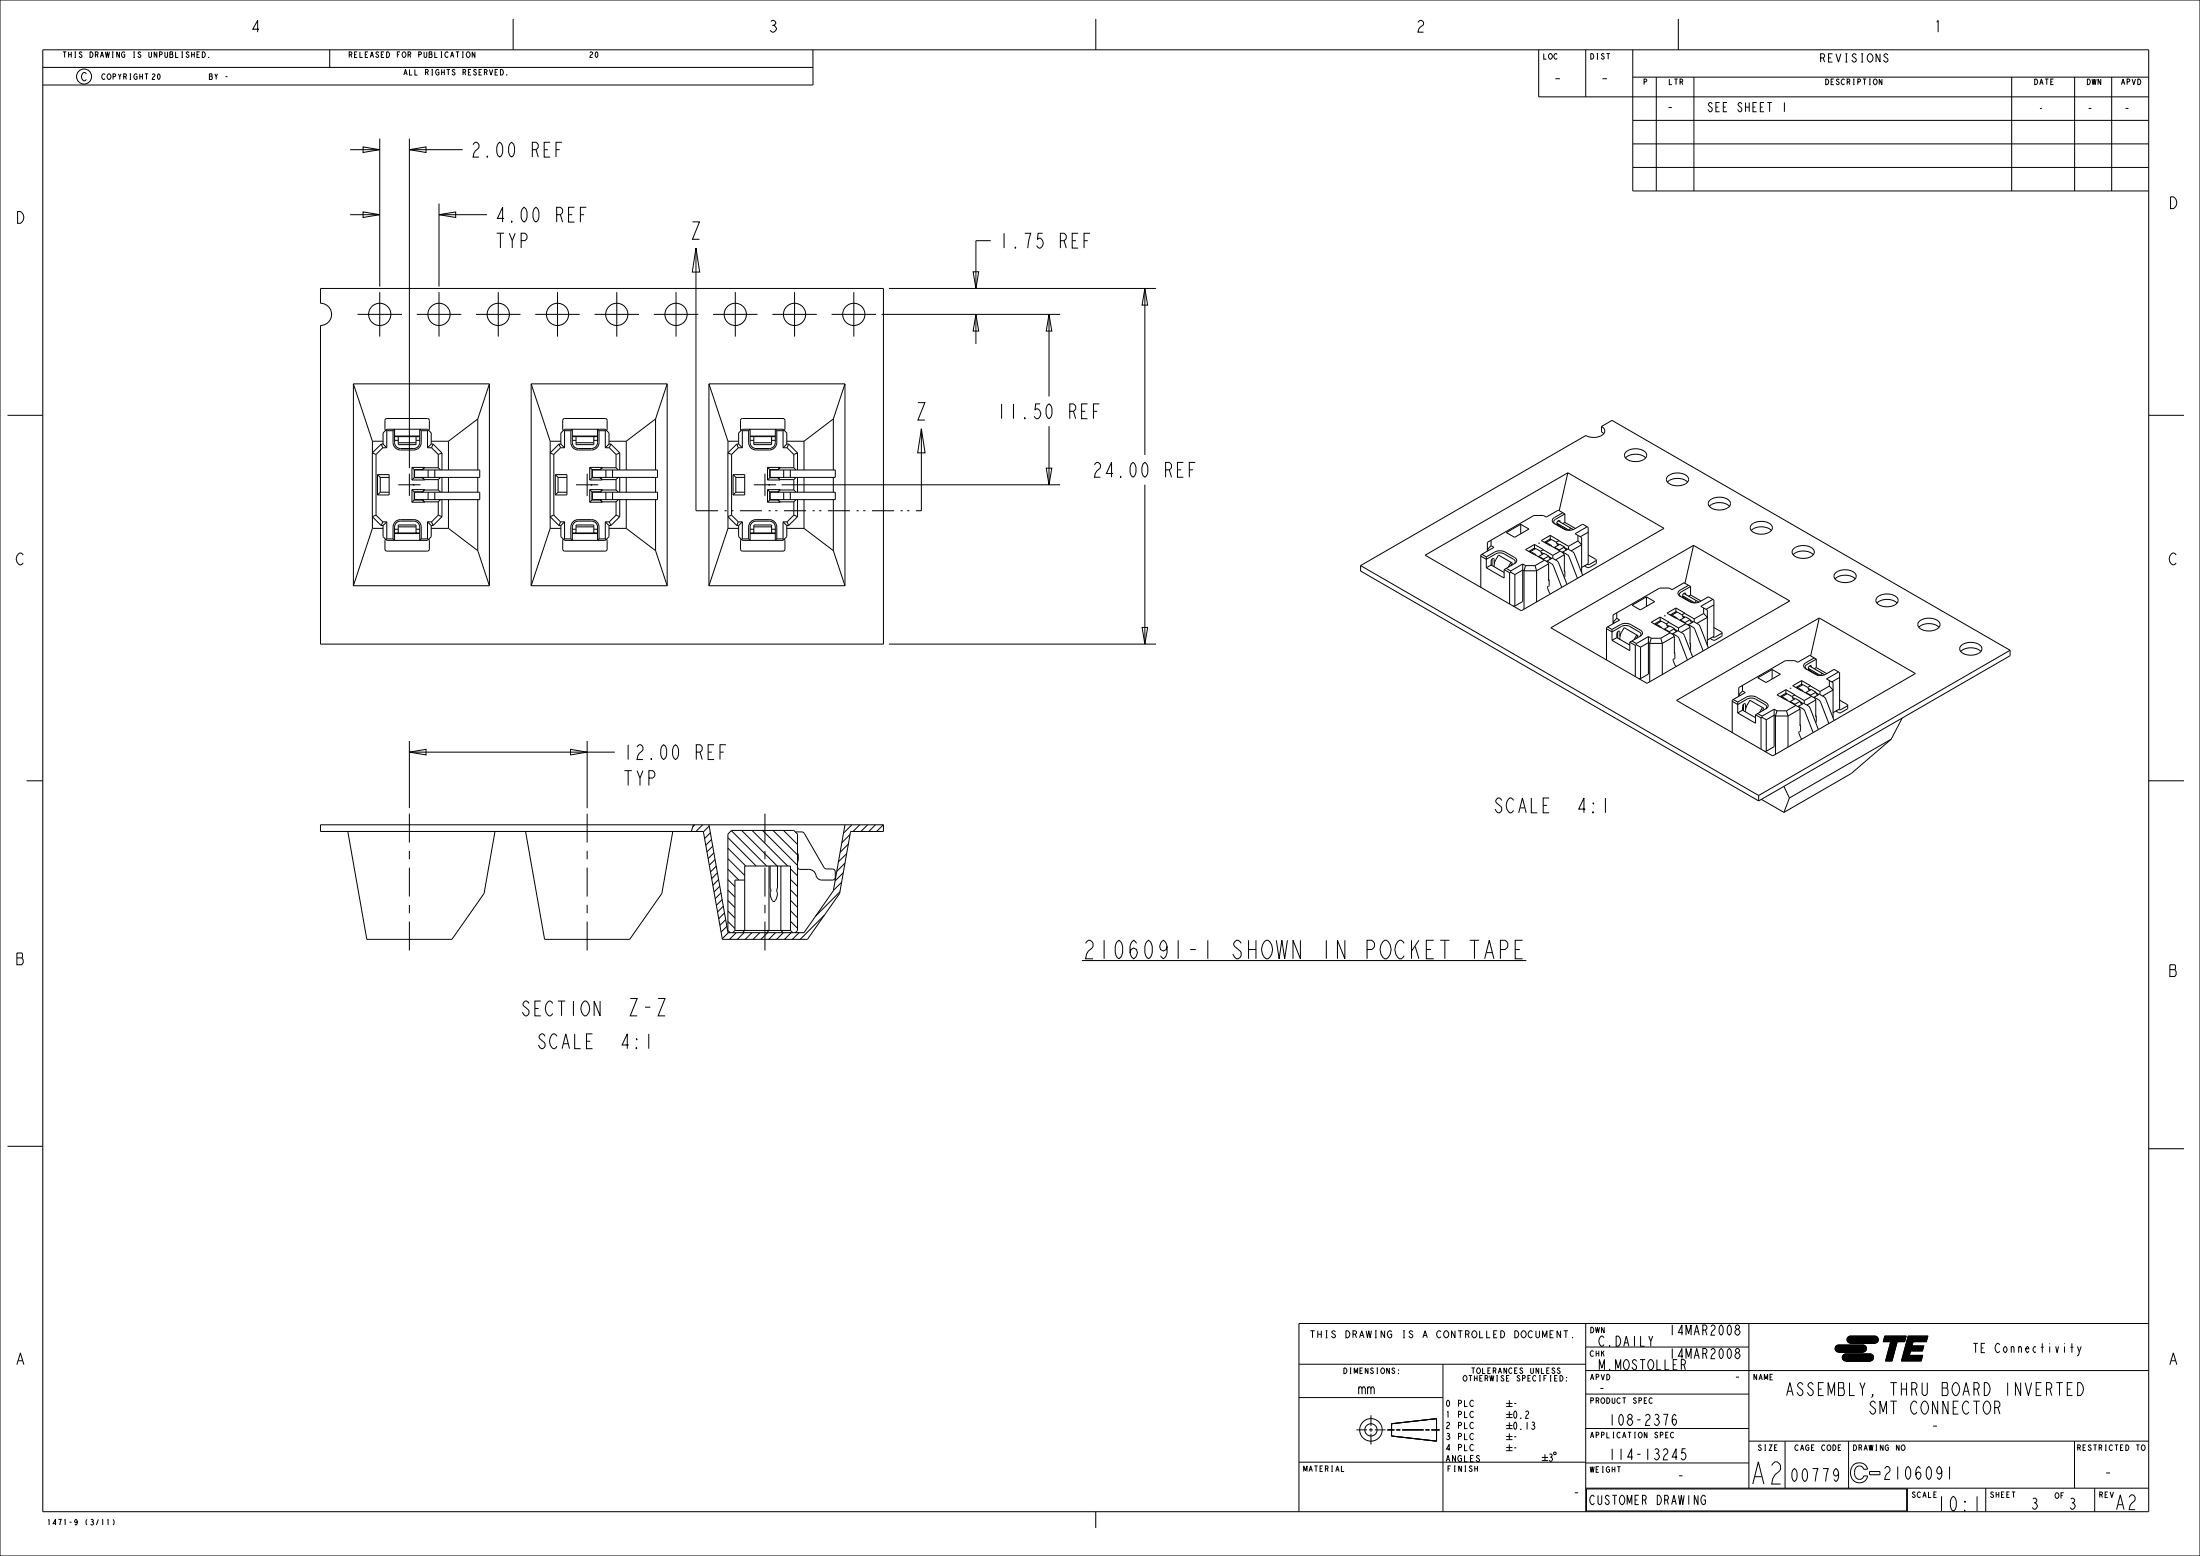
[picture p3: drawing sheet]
<svg xmlns="http://www.w3.org/2000/svg" width="594mm" height="420mm" viewBox="0 0 594 420" stroke-linecap="round" stroke-linejoin="round" font-family="sans-serif">
<g fill="none" stroke="#000" stroke-width=".27">
<path d="M0 0h594v420h-594zM11.6 18.2h207.9M11.6 13.4h568.6v394.6h-568.6zM56.3 15.4l.1 .1zM89 13.4v4.8M138.6 5.1v8.3M219.5 13.4v9.5h-207.9M295.9 5.1v8.3M415.4 13.4v12.7h164.8M428.1 13.4v12.7M440.8 13.4v38.1h139.4M453.2 5.1v8.3"/>
<path d="M440.8 32.5h139.4M440.8 20.8h139.4M440.8 38.8h139.4M447.2 20.8v30.7M457.4 20.8v30.7M543.1 20.8l.1 30.7M560.1 20.8l.1 30.7M570.1 20.8l.1 30.7M187 59.9h1.9l-1.9 4.7h1.9M440.8 45.2h139.4M86.5 77.9h152v96h-152M187.9 66.9l1 6.5h-2z"/>
<path d="M187.9 66.9v71M2 112.1h9.6M95.4 103.6v54.5M95.4 103.6l5.2 15.5M95.4 103.6h36.7M100.6 119.1v3.2M100.6 119.1h2.8M102.9 119.9l.4 1M102.9 119.9l-2.4 2.4M102.9 119.9h.5M103.4 119.9v-3l1-1h11l1 1v3M103.4 119.9l1 1"/>
<path d="M104.1 116.2l-.2-.4v-2.3l.3-.5h.3h11.2l.2 .5v2.3l-.2 .4M104.2 116.1l.2 .2M104.4 116.3v4.6M104.4 116.3h1.7M106.1 116.3v3.2a2 2 0 0 0 2 2h3.6a2 2 0 0 0 2-2v-3.2M106.1 116.3l.4-.4v3.6a1.6 1.6 0 0 0 1.6 1.6h3.6a1.6 1.6 0 0 0 1.6-1.6v-3.6l.4 .4M106.5 118.9h1M106.5 117.9h6.8M106.5 117.7h6.8M107.4 117.7l-.1 .2M107.5 117.9v2.1h4.8v-2.1M107.5 119.5h4.8"/>
<path d="M112.3 118.9h1M112.4 117.7l.2 .2M113.7 116.3h1.7M115.4 116.3v4.6M115.6 116.1l-.2 .2M116.4 119.9l-1 1M116.4 119.9h.5M116.4 119.1h4.7M116.9 119.9l-.4 1M116.9 119.9l2.4 2.4M121.1 119.1v7.8M129 113.1v13.8"/>
<path d="M129 113.1l-7.9 6M132.1 103.6l-3.1 9.5M132.1 103.6v54.5M143.4 103.6v54.5M143.4 103.6l5.2 15.5M143.4 103.6h36.7M148.6 119.1v3.2M148.6 119.1h2.8M150.9 119.9l-2.4 2.4M150.9 119.9l.4 1M150.9 119.9h.5M151.4 119.9v-3l1-1h11l1 1v3"/>
<path d="M151.4 119.9l1 1M152.1 116.2l-.2-.4v-2.3l.3-.5h.3h11.2l.2 .5v2.3l-.2 .4M152.2 116.1l.2 .2M152.4 116.3v4.6M152.4 116.3h1.7M154.1 116.3v3.2a2 2 0 0 0 2 2h3.6a2 2 0 0 0 2-2v-3.2M154.1 116.3l.4-.4v3.6a1.6 1.6 0 0 0 1.6 1.6h3.6a1.6 1.6 0 0 0 1.6-1.6v-3.6l.4 .4M154.5 118.9h1M154.5 117.9h6.8M154.5 117.7h6.8M155.4 117.7l-.1 .2M155.5 117.9v2.1h4.8v-2.1"/>
<path d="M155.5 119.5h4.8M160.3 118.9h1M160.4 117.7l.2 .2M161.7 116.3h1.7M163.4 116.3v4.6M163.6 116.1l-.2 .2M164.4 119.9l-1 1M164.4 119.9h.5M164.4 119.1h4.7M164.9 119.9l-.4 1M164.9 119.9l2.4 2.4M169.1 119.1v7.8"/>
<path d="M177 113.1l-7.9 6M177 113.1v13.8M180.1 103.6l-3.1 9.5M180.1 103.6v54.5M191.4 103.6h36.7M191.4 103.6v54.5M191.4 103.6l5.2 15.5M196.6 119.1h2.8M196.6 119.1v23.5M198.9 119.9h.5M198.9 119.9l-2.4 2.4 1 .4M198.9 119.9l.4 1"/>
<path d="M199.4 119.9v-3l1-1h11l1 1v3M199.4 119.9l1 1M200.1 116.2l-.2-.4v-2.3l.3-.5h.3h11.2l.2 .5v2.3l-.2 .4M200.2 116.1l.2 .2M200.4 116.3h1.7M200.4 116.3v4.6M202.1 116.3v3.2a2 2 0 0 0 2 2h3.6a2 2 0 0 0 2-2v-3.2M202.1 116.3l.4-.4v3.6a1.6 1.6 0 0 0 1.6 1.6h3.6a1.6 1.6 0 0 0 1.6-1.6v-3.6l.4 .4M202.5 118.9h1M202.5 117.9h6.8M202.5 117.7h6.8M203.4 117.7l-.1 .2"/>
<path d="M203.5 117.9v2.1h4.8v-2.1M203.5 119.5h4.8M208.3 118.9h1M208.4 117.7l.2 .2M209.7 116.3h1.7M211.4 116.3v4.6M211.6 116.1l-.2 .2M212.4 119.9h.5M212.4 119.1h4.7M212.4 119.9l-1 1M212.9 119.9l2.4 2.4M212.9 119.9l-.4 1"/>
<path d="M217.1 119.1v7.8M225 113.1l-7.9 6M225 113.1v13.8M228.1 103.6l-3.1 9.5M228.1 103.6v54.5M247.8 108.7h1.9l-1.9 4.7h1.9M248.8 115.7l1 6.5h-2zM248.8 115.7v22.2M435.2 113.5l107.5 62M580.2 112.1h9.5M100.5 122.3v17.2M100.5 139.5l2.4 2.4"/>
<path d="M100.5 122.3l1 .4M100.6 139.5v3.1M101.5 122.7v16.3M101.5 139l1.8 1.9M101.5 139l-1 .5M101.9 128.1v5.5M101.9 128.1h3.2v5.5h-3.2M101.9 128.1l.8 .8M102.7 128.9v4M102.7 132.9l-.8 .7M102.7 132.9h2.4M102.7 128.9h2.4"/>
<path d="M103.3 120.9l-1.8 1.8M103.3 120.9h1.1M111.2 126.2v3.4M111.2 132.2v3.4M111.2 132.2l.6 .6M111.2 126.2l.6 .6M111.2 135.6h3.4M111.2 132.2h3.4M111.2 129.6h3.4M111.2 126.2h3.4M111.8 126.8v2.2M111.8 132.8v2.2"/>
<path d="M111.8 129l-.6 .6M111.8 135l-.6 .6M111.8 135h2.2M111.8 132.8h2.2M111.8 129h2.2M111.8 126.8h2.2M111.9 126.9h17.6v2h-17.6zM111.9 132.9h17.6v2h-17.6zM114 129l.6 .5M114 135l.6 .5M114 135l.6 .6M114 129l.6 .6"/>
<path d="M114.6 126.3l-.6 .5M114.6 132.3l-.6 .5M114.6 126.2v.1M114.6 129.5v.1M114.6 132.2v.1M114.6 135.5v.1M114.6 126.2l-.6 .6M114.6 132.2l-.6 .6M114.6 135.5h3.7M114.6 132.3h3.7M114.6 129.5h3.7M114.6 126.3h3.7"/>
<path d="M115.4 120.9h1.1M115.6 126.9v2M115.6 132.9v2M116.5 120.9l1.8 1.8M117.4 126.9v2M117.4 132.9v2M118.3 122.7v3.6M118.3 129.5v2.8M118.3 135.5v3.5M118.3 132.3l.6 .6M118.3 126.3l.6 .6M118.3 139l1 .5"/>
<path d="M118.3 139l-1.8 1.9M118.9 128.9l-.6 .6M118.9 134.9l-.6 .6M119.3 122.3v4.6M119.3 128.9v4M119.3 134.9v4.6M119.3 139.5l-2.4 2.4M119.3 122.3l-1 .4M121.1 128.9v4M121.1 134.9v7.7M129 128.9v4M129 134.9v13.7"/>
<path d="M148.5 139.5l2.4 2.4M148.5 122.3v17.2M148.5 122.3l1 .4M148.6 139.5v3.1M149.5 139l1.8 1.9M149.5 122.7v16.3M149.5 139l-1 .5M149.9 128.1v5.5M149.9 128.1h3.2v5.5h-3.2M149.9 128.1l.8 .8M150.7 128.9v4M150.7 132.9h2.4"/>
<path d="M150.7 132.9l-.8 .7M150.7 128.9h2.4M151.3 120.9l-1.8 1.8M151.3 120.9h1.1M159.2 135.6h3.4M159.2 132.2h3.4M159.2 132.2l.6 .6M159.2 126.2v3.4M159.2 132.2v3.4M159.2 129.6h3.4M159.2 126.2h3.4M159.2 126.2l.6 .6"/>
<path d="M159.8 135h2.2M159.8 132.8h2.2M159.8 126.8v2.2M159.8 132.8v2.2M159.8 129l-.6 .6M159.8 129h2.2M159.8 126.8h2.2M159.8 135l-.6 .6M159.9 132.9h17.6v2h-17.6zM159.9 126.9h17.6v2h-17.6zM162 135l.6 .6M162 135l.6 .5"/>
<path d="M162 129l.6 .5M162 129l.6 .6M162.6 135.5h3.7M162.6 132.3h3.7M162.6 126.3l-.6 .5M162.6 132.3l-.6 .5M162.6 126.2v.1M162.6 129.5v.1M162.6 132.2v.1M162.6 135.5v.1M162.6 126.2l-.6 .6M162.6 129.5h3.7"/>
<path d="M162.6 126.3h3.7M162.6 132.2l-.6 .6M163.4 120.9h1.1M163.6 126.9v2M163.6 132.9v2M164.5 120.9l1.8 1.8M165.4 126.9v2M165.4 132.9v2M166.3 139l1 .5M166.3 132.3l.6 .6M166.3 122.7v3.6M166.3 129.5v2.8"/>
<path d="M166.3 135.5v3.5M166.3 126.3l.6 .6M166.3 139l-1.8 1.9M166.9 128.9l-.6 .6M166.9 134.9l-.6 .6M167.3 122.3l-1 .4M167.3 122.3v4.6M167.3 128.9v4M167.3 134.9v4.6M167.3 139.5l-2.4 2.4M169.1 128.9v4M169.1 134.9v7.7"/>
<path d="M177 128.9v4M177 134.9v13.7M197.5 139l-1 .5 2.4 2.4M197.5 139l1.8 1.9M197.5 122.7v16.3M197.9 128.1h3.2v5.5h-3.2M197.9 128.1l.8 .8M197.9 128.1v5.5M198.7 132.9h2.4M198.7 128.9h2.4M198.7 132.9l-.8 .7M198.7 128.9v4"/>
<path d="M199.3 120.9h1.1M199.3 120.9l-1.8 1.8M207.2 135.6h3.4M207.2 132.2h3.4M207.2 129.6h3.4M207.2 126.2h3.4M207.2 132.2l.6 .6M207.2 126.2l.6 .6M207.2 126.2v3.4M207.2 132.2v3.4M207.8 135h2.2M207.8 132.8h2.2"/>
<path d="M207.8 129h2.2M207.8 126.8h2.2M207.8 129l-.6 .6M207.8 135l-.6 .6M207.8 126.8v2.2M207.8 132.8v2.2M207.9 132.9h17.6v2h-17.6zM207.9 126.9h17.6v2h-17.6zM210 135l.6 .6M210 135l.6 .5M210 129l.6 .6M210 129l.6 .5"/>
<path d="M210.6 135.5h3.7M210.6 132.3h3.7M210.6 129.5h3.7M210.6 126.3h3.7M210.6 126.2l-.6 .6M210.6 126.3l-.6 .5M210.6 132.2l-.6 .6M210.6 132.3l-.6 .5M210.6 126.2v.1M210.6 129.5v.1M210.6 132.2v.1M210.6 135.5v.1"/>
<path d="M211.4 120.9h1.1M211.6 126.9v2M211.6 132.9v2M212.5 120.9l1.8 1.8M213.4 126.9v2M213.4 132.9v2M214.3 139l1 .5M214.3 132.3l.6 .6M214.3 126.3l.6 .6M214.3 139l-1.8 1.9M214.3 122.7v3.6M214.3 129.5v2.8"/>
<path d="M214.3 135.5v3.5M214.9 128.9l-.6 .6M214.9 134.9l-.6 .6M215.3 122.3l-1 .4M215.3 139.5l-2.4 2.4M215.3 122.3v4.6M215.3 128.9v4M215.3 134.9v4.6M217.1 128.9v4M217.1 134.9v7.7M225 128.9v4M225 134.9v13.7"/>
<path d="M422 138.4l-2.7 1.6-.2 .6 .3 .6 2.9 1.7 .9 .2 1.6-.2 2.5-1.4 1.5 .9v9.8l-1.8 1M422.5 138.7l-2.8 1.7-.2 .6 .5 .5M422.5 138.7l-1.8-1-3.2 1.9-.8-.5h-2.5l-12.6 7.3v2.4M422.5 138.7v2.3M423.3 127.6l-2.3 10.2M95.4 158.1h36.7M100.6 142.6l-5.2 15.5M100.6 142.6h2.8M102.9 141.9h.5M103.3 140.9l-.4 1M103.3 140.9h1.1M103.4 141.9v3l1 1h11l1-1v-3"/>
<path d="M104.1 145.6l-.2 .4v2.2l.1 .3 .5 .3 11.2-.1 .2-.5v-2.2l-.2-.4M104.4 140.9v4.6M104.4 140.9l-1 1M104.4 145.5l-.2 .2M104.4 145.5h1.7M106.1 145.5v-3.2a2 2 0 0 1 2-2h3.6a2 2 0 0 1 2 2v3.2M106.1 145.5l.4 .4v-3.6a1.6 1.6 0 0 1 1.6-1.6h3.6a1.6 1.6 0 0 1 1.6 1.6v3.6l.4-.4M106.5 144h6.8M106.5 143.9h6.8M106.5 142.9h1M107.3 143.9l.1 .1M107.5 143.9v-2.2h4.8v2.2"/>
<path d="M107.5 142.2h4.8M112.3 142.9h1M112.6 143.9l-.2 .1M113.7 145.5h1.7M115.4 145.5l.2 .2M115.4 140.9v4.6M115.4 140.9l1 1M115.4 140.9h1.1M116.4 142.6h4.7M116.4 141.9h.5M116.5 140.9l.4 1M121.1 142.6l7.9 6"/>
<path d="M129 148.6l3.1 9.5M143.4 158.1h36.7M148.6 142.6h2.8M148.6 142.6l-5.2 15.5M150.9 141.9h.5M151.3 140.9h1.1M151.3 140.9l-.4 1M151.4 141.9v3l1 1h11l1-1v-3M152.1 145.6l-.2 .4v2.2l.3 .5 .3 .1 11.2-.1 .2-.5v-2.2l-.2-.4M152.4 145.5h1.7M152.4 140.9v4.6M152.4 140.9l-1 1"/>
<path d="M152.4 145.5l-.2 .2M154.1 145.5v-3.2a2 2 0 0 1 2-2h3.6a2 2 0 0 1 2 2v3.2M154.1 145.5l.4 .4v-3.6a1.6 1.6 0 0 1 1.6-1.6h3.6a1.6 1.6 0 0 1 1.6 1.6v3.6l.4-.4M154.5 144h6.8M154.5 143.9h6.8M154.5 142.9h1M155.3 143.9l.1 .1M155.5 142.2h4.8M155.5 143.9v-2.2h4.8v2.2M160.3 142.9h1M160.6 143.9l-.2 .1M161.7 145.5h1.7"/>
<path d="M163.4 140.9h1.1M163.4 145.5l.2 .2M163.4 140.9l1 1M163.4 140.9v4.6M164.4 142.6h4.7M164.4 141.9h.5M164.5 140.9l.4 1M169.1 142.6l7.9 6M177 148.6l3.1 9.5M191.4 158.1h36.7M196.6 142.6h2.8M196.6 142.6l-5.2 15.5"/>
<path d="M198.9 141.9h.5M199.3 140.9h1.1M199.3 140.9l-.4 1M199.4 141.9v3l1 1h11l1-1v-3M200.1 145.6l-.2 .4v2.2l.3 .5 .3 .1 11.2-.1 .2-.5v-2.2l-.2-.4M200.4 145.5h1.7M200.4 140.9v4.6M200.4 140.9l-1 1M200.4 145.5l-.2 .2M202.1 145.5v-3.2a2 2 0 0 1 2-2h3.6a2 2 0 0 1 2 2v3.2M202.1 145.5l.4 .4v-3.6a1.6 1.6 0 0 1 1.6-1.6h3.6a1.6 1.6 0 0 1 1.6 1.6v3.6l.4-.4M202.5 144h6.8"/>
<path d="M202.5 143.9h6.8M202.5 142.9h1M203.3 143.9l.1 .1M203.5 142.2h4.8M203.5 143.9v-2.2h4.8v2.2M208.3 142.9h1M208.6 143.9l-.2 .1M209.7 145.5h1.7M211.4 140.9h1.1M211.4 145.5l.2 .2M211.4 140.9l1 1M211.4 140.9v4.6"/>
<path d="M212.4 142.6h4.7M212.4 141.9h.5M212.5 140.9l.4 1M217.1 142.6l7.9 6M225 148.6l3.1 9.5M384.8 149.9l38.5-22.3 26 15-38.5 22.3zM399.8 150.1l1.5 .9 2.8-1.6 1.5-.1 3.3 1.8 .2 .5-.2 .5M400.1 149.6l1.2 .7M401.3 150.3l2.5-1.4 1.4-.2 1.1 .3 3 1.7 .2 .6-.2 .6-3.2 1.8M401.3 150.3v3M401.3 153.3l4.8 2.7v-2.3M402.6 147.3l.8 .4-3.6 2.1v8.7"/>
<path d="M402.6 145.8v1.5M402.6 147.3l-1 1.1 .3 .2M402.6 152.5l-1.3 .8M402.6 152.5l3.5 2M402.8 150.9v1.7M403.4 152.8l-.2 .1M403.4 152v-1.1l-.2-.2-.6 .6v1.2M403.4 152.8v.2M403.4 152l.1 .1M403.5 152h-.1M406.1 153.7l1.5 .9M406.7 153.4l1.2 .7"/>
<path d="M406.7 143.8l3.9-2.3 2.2 1.3-3.9 2.2zM407.2 153.1h.1M407.6 154.6v8.4M407.9 154.1v.3M407.9 154.4l-.3 .2M407.9 154.4l1.1 .7M408 152.7l.3-.7-3.7-2.2-1 1.8-.2 1.2M408 152.7h.1M408 151.8l-.8 1.3M409 155.1v8.5M410.6 141.5v2.6M411.1 152.2v10.2l-2.1 1.2"/>
<path d="M411.1 152.2l-3.2 1.9M411.1 152.2l.8 .5M411.5 154.1v10.3M411.5 154.1l-.4-.2-2.1 1.2M411.5 154.1h3.4M411.9 152.7l-.4 1.4M411.9 152.7h2.6M413.1 149h-.1M413.1 149h.4l1.2 .9M414.3 147v1.2M414.3 147l-2.4 1.4 5.9 3.3 .3 .5M414.3 147l2.4 1.4-.8 .4"/>
<path d="M414.5 152.7l.4 1.4M414.6 148.1l-.3-.2-1.5 .9M414.9 154.1v8.4M415.5 150.2v.1M415.5 150.2l1.3 .7M415.9 148.8l-1.3-.7-1.5 .9M415.9 148.8l.2 .3M416.1 149l.7 .4M416.1 149.1l.4 .5M416.6 148.4l2.7 1.5M416.8 150.9v.2M417 151.2l-2.5 1.5"/>
<path d="M417.3 146.5v.1M417.3 146.5l.4 .1 1.2 .8M417.6 151.5l1.5-.8 1.5 .8 2.5 6.2M417.6 151.5v.1M417.6 151.5l1.4 .7 .3 .4 2.4 6M418.1 152.2v4.6l.2-.1M418.1 152.2l-3.2 1.9M418.1 156.4l.2 1.7-.4 .2-.1 .3 .5 1.3 .4 .4M418.2 150.1l.1 .5 .4 .3M418.2 150.1l-1.3-.7-1.4 .8M418.2 150.1l-1.4 .8M418.2 150.3l.8 .4"/>
<path d="M418.6 144.5v1.3M418.6 144.5l-2.4 1.4 5.9 3.4 .3 .4M418.6 144.5l2.4 1.4-.8 .5M418.9 145.7l-.3-.2-1.6 .9M419.3 149.9v.8M419.7 147.7v.2M419.7 147.7l1.3 .8M420.2 146.4l-1.3-.7-1.6 .8M420.2 146.4l.1 .2M420.3 146.6l.7 .4M420.3 146.6l.4 .6M420.4 141.2v.5"/>
<path d="M420.6 141.4v.5M420.7 141.7l2.3 1.4M420.7 140.6l.4-.1 .1 .4M420.9 145.9l2.6 1.6M420.9 141.9l.2 .2M421 148.5v.1M421.2 148.8l-1.9 1.1M421.9 149l1.4-.8 1.5 .9 2.5 6.2M421.9 149l-.1 .1M421.9 149l1.3 .8 .4 .3 2.3 6M422.4 149.7v4.6l.1-.1M422.4 149.7l-2.4 1.4"/>
<path d="M422.4 154l.1 1.6-.2 .2M422.4 147.6l.2 .5 .4 .3M422.4 147.6l-1.3-.7-1.4 .8M422.4 147.6l-1.4 .9M422.4 147.8l.8 .5M422.5 141l-.5 .3M422.5 141l2.8 1.6M423.5 147.5v.8M424 142.5l-.3 .6-3.4-1.9 .3-.6 4.2 2.3M426 144.5v1.5M426 146l-2.5 1.5M426 146l1 1.1-2.8 1.6"/>
<path d="M428.5 142.2l-3.2 1.9 1.7 1v9.5M428.8 149.8l2.2 1.4M428.8 143.7l-2.1 1.2M431 151.2l-.1 .9-1.7 1.1h-.6l-.8-.5M431 151.2l-1.8 1.1h-.7M455.9 158l-2.7 1.6-.2 .6 .4 .6 2.9 1.7 .8 .2 1.6-.2 2.6-1.4 1.5 .9v9.7l-1.8 1.1M456.5 158.3l-2.9 1.7-.1 .6 .4 .5M456.5 158.3l-1.8-1-3.3 1.9-.7-.5h-2.6l-12.6 7.3v2.4M456.5 158.3v2.3M457.3 147.2l-2.4 10.2M409 163.6h-.4M418.7 169.5l38.6-22.3 25.9 15-38.5 22.3z"/>
<path d="M433.8 169.7l1.4 .9 2.8-1.6 1.5-.1 3.3 1.8 .3 .5-.3 .5M434 169.2l1.2 .7M435.2 169.9l2.5-1.4 1.5-.2 1 .2 3 1.8 .3 .6-.3 .6-3.1 1.8M435.2 169.9v3M435.2 172.9l4.9 2.7v-2.3M436.5 166.9l.8 .4-3.5 2.1v8.7M436.5 165.4v1.5M436.5 166.9l-1 1.1 .4 .2M436.5 172.1l3.6 2M436.5 172.1l-1.3 .8M436.8 170.5v1.7M437.4 172.4h-.3"/>
<path d="M437.4 171.6v-1.1l-.3-.2-.5 .6-.1 1.2M437.4 171.6v.1M437.4 171.6h.1M440.1 173.3l1.4 .9M440.6 173l1.2 .7M440.7 163.4l3.8-2.3 2.3 1.3-3.9 2.2zM441.2 172.7h.1M441.5 174.2v8.4M441.8 173.7v.3M441.8 174l1.2 .7M441.8 174l-.3 .2M441.9 172.2l.4-.6-3.8-2.2-1 1.9-.2 1.3"/>
<path d="M441.9 172.2v.1M441.9 171.4l-.7 1.3M443 174.7v8.5M444.5 161.1v2.6M445.1 171.8v10.2l-2.1 1.2M445.1 171.8l.7 .5M445.1 171.8l-3.3 1.9M445.4 173.7v10.3M445.4 173.7h3.4M445.4 173.7l-.3-.2-2.1 1.2M445.8 172.3l-.4 1.4M445.8 172.3h2.6"/>
<path d="M447 168.6h.1M447 168.6h.4l1.2 .9M448.3 166.6v1.2M448.3 166.6l-2.4 1.4 5.9 3.3 .3 .5M448.3 166.6l2.4 1.4-.8 .4M448.4 172.3l.4 1.4M448.6 167.7l-.3-.2-1.6 .9M448.8 173.7v8.4M449.4 169.8v.1M449.4 169.8l1.3 .7M449.9 168.4l-1.3-.7-1.6 .9M449.9 168.4l.5 .8"/>
<path d="M450 168.6l.7 .4M450.6 168l2.6 1.5M450.7 170.5v.2M450.9 170.8l-2.5 1.5M451.2 166.1h.1M451.2 166.1l.4 .1 1.2 .8M451.6 171.1h-.1M451.6 171.1l1.3 .7 .4 .4 2.3 6M451.6 171.1l1.4-.8 1.5 .8 2.5 6.2M452.1 171.8v4.6l.1-.1M452.1 171.8l-3.3 1.9M452.1 176l.1 1.7-.4 .2-.1 .3 .5 1.3 .4 .4"/>
<path d="M452.1 169.7l.2 .5 .3 .3M452.1 169.7l-1.3-.7-1.4 .8M452.1 169.7l-1.4 .8M452.1 169.9l.8 .4M452.5 164.1v1.3M452.5 164.1l-2.4 1.4 5.9 3.4 .3 .4M452.5 164.1l2.4 1.4-.8 .5M452.8 165.3l-.3-.2-1.6 .9M453.2 169.5v.8M453.7 167.3l-.1 .2M453.7 167.3l1.2 .8M454.1 166l-1.3-.7-1.6 .8"/>
<path d="M454.1 166l.2 .2M454.3 166.2l.6 .4M454.3 166.2l.4 .6M454.3 160.8v.5M454.6 161v.5M454.6 161v.3l2.3 1.4M454.7 160.2l.3-.1 .2 .4M454.8 165.5l2.6 1.6M454.8 161.5l.2 .2M454.9 168.1l.1 .1M455.2 168.4l-2 1.1M455.8 168.6v.1"/>
<path d="M455.8 168.6l1.4 .8 .3 .3 2.4 6M455.8 168.6l1.5-.8 1.5 .9 2.5 6.2M456.3 169.3v4.6l.1-.1M456.3 169.3l-2.4 1.4M456.3 173.5l.2 1.7-.2 .2M456.4 167.2l.1 .5 .4 .3M456.4 167.2l-1.3-.7-1.4 .8M456.4 167.2l-1.5 .9M456.4 167.4l.8 .5M456.5 160.6l-.6 .3M456.5 160.6l2.8 1.6M457.4 167.1v.8"/>
<path d="M458 162.1l-.4 .6-3.4-1.9 .4-.6 4.1 2.3M460 164.1v1.5M460 165.6l-2.6 1.5M460 165.6l1 1-2.8 1.7M462.5 161.8l-3.3 1.9 1.8 1v9.5M462.8 169.4l2.1 1.4M462.8 163.3l-2.2 1.2M464.9 170.8v.9l-1.8 1.1h-.5l-.9-.5M464.9 170.8l-1.8 1.1h-.6M488.6 179.8l.4-.1 .1 .4M489.8 177.6l-2.6 1.6-.2 .6 .3 .5 2.9 1.8 .9 .2 1.5-.2 2.6-1.4 1.5 .8v9.8l-1.8 1.1M490.4 177.9l-2.8 1.7-.2 .6 .5 .5"/>
<path d="M490.4 177.9l-1.8-1-3.2 1.9-.8-.5h-2.6l-12.5 7.3v2.4M490.4 177.9v2.3M491.2 166.8l-2.3 10.2M542.7 175.5l-67.9 39.2M542.7 175.5v1.5l-67.9 39.2M442.5 183.2h.5M452.7 189.1l38.5-22.3 26 15-38.6 22.2zM467.7 189.3l1.5 .9 2.8-1.6 1.5-.1 3.2 1.8 .3 .5-.2 .5M468 188.8l1.2 .7M469.2 189.5l2.7-1.5h1.7l3.5 1.9 .3 .8-.6 .6M469.2 192.4l4.8 2.8v-2.3M469.2 189.5v2.9"/>
<path d="M470.5 186.5l-1 1 .3 .3M470.5 186.5l.7 .4-3.5 2.1v8.7M470.5 185v1.5M470.5 191.7l3.5 2M470.5 191.7l-1.3 .7M470.7 190.1v1.7M471.3 192h-.2M471.3 191.2v-1.1l-.3-.2-.5 .6v1.2M471.3 191.2l.1 .1M471.3 192v.2M471.4 191.2h-.1M474 192.9l1.5 .9"/>
<path d="M474.6 192.6l1.2 .7M474.6 183l3.9-2.3 2.2 1.3-3.9 2.2zM475.1 192.3h.1M475.5 193.8v8.4M475.8 193.6l1.1 .7M475.8 193.3v.3M475.8 193.6l-.3 .2M475.8 191.8l.4-.6-3.7-2.2-1 1.7-.2 1.3M475.8 191.8v.1M475.9 191l-.8 1.3M476.8 191.3h-.1M476.8 191.3l-2.8 1.6"/>
<path d="M476.9 194.3v8.5M478.5 180.7v2.6M479 191.4l.8 .5M479 191.4v10.2l-2.1 1.2M479 191.4l-3.2 1.9M479.4 193.3l-.4-.2-2.1 1.2M479.4 193.3v10.3M479.8 191.9h2.5M479.8 191.9l-.4 1.4M480.9 188.2h.1M480.9 188.2h.4l1.2 .9M482.2 186.2l-2.4 1.3 5.9 3.4 .3 .5"/>
<path d="M482.2 186.2l2.4 1.3-.8 .5M482.2 186.2v1.2M482.3 191.9l.5 1.4M482.5 187.3l-.3-.2-1.6 .9M482.8 193.3h-3.4M482.8 193.3v8.4M483.4 189.4l-.1 .1M483.4 189.4l1.2 .7M483.8 188l-1.3-.7-1.6 .9M483.8 188l.2 .2M484 188.2l.6 .4M484 188.2l.4 .6"/>
<path d="M484.5 187.6l2.6 1.5M484.6 190.1l.1 .2M484.9 190.4l-2.6 1.5M485.2 185.7h-.1M485.2 185.7l.4 .1 1.2 .8M485.5 190.7h.1M485.5 190.7l1.4 .7 .3 .4 2.4 5.9M485.5 190.7l1.5-.8 1.5 .8 2.5 6.2M486 191.4v4.6l.1-.1M486 191.4l-3.2 1.9M486 195.6l.2 1.7-.5 .2v.3l.5 1.3 .4 .4M486.1 189.3l.1 .5 .4 .3"/>
<path d="M486.1 189.3l-1.3-.7-1.4 .8M486.1 189.3l-1.5 .8M486.1 189.5l.8 .4M486.4 183.7l-2.4 1.4 6 3.3 .3 .5M486.4 183.7l2.4 1.4-.7 .5M486.4 183.7v1.3M486.7 184.9l-.3-.2-1.5 .9M487.1 189.1v.8M487.6 186.9v.2M487.6 186.9l1.3 .8M488.1 185.6l-1.4-.7-1.5 .8M488.1 185.6l.5 .7"/>
<path d="M488.2 185.8l.7 .4M488.3 180.4v.5M488.5 180.6v.5M488.5 180.6v.3l2.4 1.4M488.8 185.1l2.6 1.5M488.8 181l.2 .3M488.9 187.7v.1M489.1 188l-2 1.1M489.8 188.2l-.1 .1M489.8 188.2l1.3 .8 .4 .3 2.3 6M489.8 188.2l1.4-.8 1.5 .9 2.5 6.2M490.3 188.9v4.6l.1-.1"/>
<path d="M490.3 188.9l-2.4 1.4M490.3 193.1l.1 1.7-.2 .2M490.3 186.8l.2 .5 .3 .3M490.3 186.8l-1.3-.7-1.4 .8M490.3 186.8l-1.4 .9M490.3 187l.8 .5M490.4 180.2l2.8 1.6M490.4 180.2l-.5 .3M491.4 186.6v.9M491.9 181.7l-.3 .6-3.4-1.9 .3-.7 4.2 2.4M493.9 185.2l1 1-2.8 1.7M493.9 183.7v1.5"/>
<path d="M493.9 185.2l-2.5 1.4M496.4 181.4l-3.2 1.9 1.7 1v9.4M496.7 189l2.2 1.4M496.7 182.9l-2.1 1.2M498.9 190.4l-.1 .9-1.7 1.1h-.6l-.8-.5M498.9 190.4l-1.8 1.1h-.7M510.6 199.5l-10.8 9.3-18.1 10.5M510.6 199.5l-27.5 15.9M513.6 193.8l-3 5.7M7.2 210.8h4.4M474.8 214.7l-107.4-62v1.4l107.4 62.1M474.8 214.7v1.5"/>
<path d="M475.6 215.8l6.1 3.5M476.4 202.8h.5M481.6 212.3l1.5 3.1M483.1 215.4l-1.4 3.9M580.2 210.8h9.5M86.5 222.6h152v1.8h-8.8l-3 16.8-8.7 12.4h-23l-5.1-29.2h-103.4zM93.9 224.4l5.1 29.2h23l8.7-12.4 3-16.8M141.9 224.4l5.1 29.2h23l8.7-12.4 3-16.8M187.2 222.6l-.5 1.8M187.6 222.6l-.5 .6M189.7 222.6l-1.8 1.8M191.4 222.6l5.2 29.2h20.5l7.9-11.4 3.1-17.8"/>
<path d="M191.5 223l-1.6 1.5M191.8 224.8l-1.6 1.5M192.1 226.6l-1.5 1.5M192.4 228.4l-1.5 1.5M192.7 230.2l-1.5 1.5M193.1 232l-1.6 1.6M193.4 233.8l-1.6 1.6M193.7 235.6l-1.5 1.6M194 237.4l-1.5 1.6M194.3 239.2l-1.5 1.6M196.5 237.4l1.9 1.9M196.5 234.6l3 3"/>
<path d="M196.5 231.8l4.6 4.5M196.5 228.9l4.8 4.9M196.5 226.1l7.7 7.7M197.5 224.2l9.5 9.6M200.2 224.2l9.6 9.6M201.1 237.6h-2.7v13.6M203.1 224.2l9.6 9.6M205.9 224.2l9.4 9.4M207.6 233.8v17.4l-.6 .6M207.9 233.8v5.7l.2 .9a2.61 2.61 0 0 0 .8 3 2.89 2.89 0 0 0 .8-3.3l.2-.6v-5.7M208.7 224.2l6.6 6.6M210.8 233.8v17.4l.6 .6"/>
<path d="M211.5 224.2l3.8 3.7M213.4 237.3l1.9 1.9M213.4 234.5l1.9 1.9M214.7 224.6h1.8l.5 .1 5.5 9.5 .4 .3 1.8 .1a.8 .8 0 0 1 .8 .8v1.4a.8 .8 0 0 1-.8 .8h-2.8a1.77 1.77 0 0 1-1.7-1.8 2 2 0 0 0-1.8-1.1l-2.6-.1-.5-.5M215.3 230.3l.2 .5v1.4l-.2 .4M227.2 238.1l-2.2 2.3M227.7 235.6l-2.2 2.2M228.1 233l-2.2 2.2M228.6 230.4l-2.2 2.2M229.1 227.8l-2.3 2.3M229.5 225.3l-2.2 2.2M230 222.6l-2.3 2.3"/>
<path d="M232.1 222.6l-1.8 1.8M234.3 222.6l-1.8 1.8M236.4 222.6l-1.8 1.8M238.5 222.6l-1.8 1.8M194.7 241l-1.6 1.6M195 242.8l-1.6 1.6M195.3 244.6l-1.6 1.6M195.6 246.4l-1.5 1.6M195.9 248.2l-1.5 1.6M196.2 250l-1.5 1.6M196.5 248.7l1.9 1.9M196.5 245.9l1.9 1.9"/>
<path d="M196.5 243.1l1.9 1.9M196.5 240.2l1.9 1.9M196.6 251.8l-1.6 1.6M197.1 251.8l-.6-.6v-26l1-1h16.8l1 1v26l-.6 .6M198.4 251.2h15M198.4 251.2l-.6 .6M198.8 251.8l-1.8 1.8M200.9 251.8l-1.8 1.8M203 251.8l-1.8 1.8M205.1 251.8l-1.8 1.8M207.3 251.8l-1.8 1.8M209.4 251.8l-1.8 1.8"/>
<path d="M211.5 251.8l-1.8 1.8M213.4 248.7l1.9 1.9M213.4 245.8l1.9 1.9M213.4 243l1.9 1.9M213.4 240.2l1.9 1.9M213.4 251.2v-17.4h-12.3v17.4l-.6 .6M213.4 251.2l.6 .6M213.6 251.8l-1.8 1.8M215.7 251.8l-1.8 1.8M222.6 247l-6.5 6.6M226.8 240.7l-6.6 6.6M2 309.4h9.6"/>
<path d="M580.2 310.1h9.5M428.1 357.2v50.8M472.2 357.2v44.5M580.2 357.2h-229.5v50.8M350.7 377.2h38.8M350.8 368.2h77.3M389.6 368.2v39.8M406.7 378.8h1.7M406.7 379.7h1.7M407.5 378v1.7M428.1 376.3h44.1M428.1 369.9h152.1"/>
<path d="M428.1 363.6h44.1M495.8 363.3l.6-.3h6.6a.95 .95 0 0 1 .9 .9 .95 .95 0 0 1-.8 1l-6.7 .1a.95 .95 0 0 1-.8-.6 .95 .95 0 0 1 .2-1.1zM496.4 365l6.7-.1zM497.7 365.7l.7-.2h6.5a.95 .95 0 0 1 1 .8 .95 .95 0 0 1-.9 1l-6.6 .1a.95 .95 0 0 1-.9-.6 .95 .95 0 0 1 .2-1.1zM498.4 367.4l6.6-.1zM499 360.9l.6-.3h6.6a.95 .95 0 0 1 .9 .9 .95 .95 0 0 1-.8 1h-6.7a.95 .95 0 0 1-.8-.5 .95 .95 0 0 1 .2-1.1zM499.6 362.5h6.7zM503.1 364.9l-6.7 .1a.95 .95 0 0 1-.9-1 .95 .95 0 0 1 .9-1h6.6a.95 .95 0 0 1 .9 1 .95 .95 0 0 1-.9 1M505 367.4h-6.6a.95 .95 0 0 1-1-1 .95 .95 0 0 1 1-.9h6.5a.95 .95 0 0 1 1 .9 .95 .95 0 0 1-1 1M506.3 362.5h-6.7a.95 .95 0 0 1-.9-.9 .95 .95 0 0 1 .9-1h6.6a.95 .95 0 0 1 .9 1 .95 .95 0 0 1-.9 .9M508.9 360.6h5.8l-.4 1.5h-2.1l-1.4 5.3h-1.7l1.4-5.3h-2zM515.2 360.6h5.3l-.4 1.5h-3.6l-3.1 5.3z"/>
<path d="M515.2 360.6h5.3l-.4 1.5h-3.6l-.3 1.2h3.2l-.3 1.3h-3.3l-.3 1.3h3.6l-.4 1.5h-5.3zM515.8 364.6l-.3 1.3h3.6l-.4 1.5h-5.3zM516.5 362.1l-.3 1.2h3.2l-.3 1.3h-3.3l-2.4 2.8zM561 373.2a1.2 1.2 0 0 1 1.4 .9 2.17 2.17 0 0 1-.7 2.6h-.7zM350.7 394.7h77.5M366.2 386h2.9M369.6 386h1.1M370.2 382v2.9M370.2 385.4v1.1M370.2 387v2.9M371.2 386h2.9M374.6 386h1.9"/>
<path d="M375.7 384.3l12.2-1.4v6.1l-12.2-1.4zM377 386h1.1M378.6 386h5.8M384.9 386h1M386.5 386h2.2M406.7 390.7h1.7M406.7 387.7h1.7M406.7 384.8h1.7M406.7 381.8h1.7M406.7 391.6h1.7M406.7 388.6h1.7M406.7 385.6h1.7"/>
<path d="M406.7 382.6h1.7M407.5 380.9v1.7M407.5 383.9v1.7M407.5 386.9v1.7M407.5 389.9v1.7M416.3 393.4h1.7M416.3 394.2h1.7M417.1 392.5v1.7M418.4 392.6l.2-.1 .4 .1 .1 .4-.3 .3a.54 .54 0 0 1 .4 .7 .54 .54 0 0 1-.8 .3l-.1-.2M418.6 393.3h.2M419.6 392l.5 .1-.1 .5-.5-.1zM428.1 394.9h44.1"/>
<path d="M428.1 385.6h44.1M472.2 389h108M482 389v12.7M499.1 389v12.7M500.4 395.5l.8-.5 1.2-.1 .8 .2 .7 .7 .3 .8h-1l-.5-.7-.8-.2-.8 .4-.3 .8 .1 1.5 .7 .8h1l.6-.8h1l-.2 .8-.7 .7-.8 .3h-.9l-.8-.3-.7-.7-.4-.9-.1-1 .3-1.1zM507.6 397.2h-2.8v.9h2.8M295.9 408v4.4M428.1 401.7h152.1M428.3 401.9h86.5v5.9h-86.5zM515 401.7v6.3M536.2 401.7v6.3M565.6 401.7v6.3"/>
<circle cx="22.7" cy="20.7" r="2.03"/>
<circle cx="370.2" cy="386" r="3"/>
<circle cx="370.2" cy="386" r="1.66"/>
</g>
<path d="M187.9 137.9h60.9" fill="none" stroke="#000" stroke-width=".27" stroke-dasharray="5.9 1.8 .6 1.2 .6 1.8" stroke-linecap="butt"/>
<path d="M495.8 363.3l.6-.3h6.6a.95 .95 0 0 1 .9 .9 .95 .95 0 0 1-.8 1l-6.7 .1a.95 .95 0 0 1-.8-.6 .95 .95 0 0 1 .2-1.1zM497.7 365.7l.7-.2h6.5a.95 .95 0 0 1 1 .8 .95 .95 0 0 1-.9 1l-6.6 .1a.95 .95 0 0 1-.9-.6 .95 .95 0 0 1 .2-1.1zM499 360.9l.6-.3h6.6a.95 .95 0 0 1 .9 .9 .95 .95 0 0 1-.8 1h-6.7a.95 .95 0 0 1-.8-.5 .95 .95 0 0 1 .2-1.1zM508.9 360.6h5.8l-.4 1.5h-2.1l-1.4 5.3h-1.7l1.4-5.3h-2zM515.8 364.6l-.3 1.3h3.6l-.4 1.5h-5.3zM516.5 362.1l-.3 1.2h3.2l-.3 1.3h-3.3l-2.4 2.8zM515.2 360.6h5.3l-.4 1.5h-3.6l-3.1 5.3z" fill="#000"/>
<!-- layer: COSMETIC -->
<g fill="none" stroke="#000" stroke-width=".27">
<circle cx="111.7" cy="130.9" r=".09"/>
<circle cx="159.7" cy="130.9" r=".09"/>
<circle cx="207.7" cy="130.9" r=".09"/>
<circle cx="415.5" cy="146.6" r=".07"/>
<circle cx="449.5" cy="166.2" r=".07"/>
<circle cx="483.4" cy="185.8" r=".07"/>
</g>
<!-- layer: DIM_DRIVEN -->
<g fill="none" stroke="#000" stroke-width=".27">
<path d="M98 39.7l4.5 .7-4.5 .8zM102.5 37.4v40M110.5 37.4v89M94.5 58h8M94.5 40.4h8M98 57.2l4.5 .8-4.5 .7zM110.5 40.4l4.5-.7v1.5zM110.5 40.4h14.4M118.5 58l4.5-.8v1.5zM118.5 55v22.4M118.5 58h13M240 77.9h72.1"/>
<path d="M262.7 73.4h1.5l-.7 4.5zM267.5 65h-4v12.9M309.1 77.9l.8 4.5h-1.5zM309.1 77.9v44.9M238 84.9h48.2M263.5 84.9l.7 4.5h-1.5zM263.5 84.9v8M283.2 84.9l.8 4.5h-1.5zM283.2 84.9v22.1M283.2 115v15.9M211 130.9h75.2M282.5 126.4h1.5l-.8 4.5z"/>
<path d="M309.1 130.8v43.1M240 173.9h72.1M308.4 169.4h1.5l-.8 4.5zM110.5 203l4.5-.7v1.5zM110.5 200v18.1M110.5 203h55.5M154 202.3l4.5 .7-4.5 .8zM158.5 200v18.1"/>
</g>
<!-- layer: DRAFT_ENTITY -->
<path d="M560.1 389v12.7" fill="none" stroke="#000" stroke-width=".27"/>
<!-- layer: DTM_AXIS -->
<g fill="none" stroke="#000" stroke-width=".27">
<path d="M86.5 77.9v4a3 3 0 0 1 3 3 3 3 0 0 1-3 3v86M102.5 78.9v12M118.5 78.9v12M134.5 78.9v12M150.5 78.9v12M166.5 78.9v12M182.5 78.9v12M198.5 78.9v12M214.5 78.9v12M230.5 78.9v12M96.5 84.9h12M112.5 84.9h12"/>
<path d="M128.5 84.9h12M144.5 84.9h12M160.5 84.9h12M176.5 84.9h12M192.5 84.9h12M208.5 84.9h12M224.5 84.9h12M432.4 115.1a1.39 1.39 0 0 1 .9 1.6 1.39 1.39 0 0 1-1.4 1.1l-2 .3-1.7-.5-60.8 35.1M432.4 115.1v1.5l.6 .5M435.2 113.5l-2.8 1.6M107.5 130.9h6M110.5 127.9v6"/>
<path d="M155.5 130.9h6M158.5 127.9v6M203.5 130.9h6M206.5 127.9v6M438.9 123.6l1.1-.7 1.5-.3 1.6 .2 1.2 .8M439 122l1.2-.7 1.6-.2 1.6 .4 1 .7a1.49 1.49 0 0 1-1.4 2.2l-1.2 .2-1.2-.1-1.1-.4-.7-.6a1.12 1.12 0 0 1 .2-1.5zM450.2 130.1l1.2-.7 1.5-.3 1.5 .3 1.2 .7M450.4 128.5l1.1-.6 1.6-.2 1.6 .3 1 .7a1.49 1.49 0 0 1-1.4 2.2l-1.2 .2-1.1-.1-1.1-.3-.7-.6a1.12 1.12 0 0 1 .2-1.6zM461.5 136.7l1.2-.8 1.5-.2 1.6 .2 1.1 .8M461.7 135l1.1-.6 1.6-.2 1.6 .3 1 .8a1.49 1.49 0 0 1-1.4 2.2l-1.2 .2-1.1-.1-1.1-.4-.7-.6a1.12 1.12 0 0 1 .2-1.6zM472.8 143.2l1.2-.7 1.5-.3 1.6 .2 1.2 .8M473 141.6l1.1-.7 1.6-.2 1.6 .4 1 .7a1.49 1.49 0 0 1-1.3 2.2l-1.2 .2-1.2-.1-1.1-.4-.7-.6a1.12 1.12 0 0 1 .2-1.5z"/>
<path d="M484.2 149.7l1.1-.7 1.5-.3 1.6 .3 1.2 .7M484.3 148.1l1.1-.6 1.6-.2 1.6 .3 1 .7a1.49 1.49 0 0 1-1.3 2.2l-1.2 .2-1.2-.1-1.1-.3-.7-.6a1.12 1.12 0 0 1 .2-1.6zM495.5 156.3l1.1-.8 1.5-.2 1.6 .2 1.2 .8M495.6 154.6l1.2-.6 1.6-.2 1.5 .3 1 .8a1.49 1.49 0 0 1-1.3 2.2l-1.2 .2-1.2-.1-1.1-.4-.7-.6a1.12 1.12 0 0 1 .2-1.6zM506.8 162.8l1.1-.8 1.5-.2 1.6 .2 1.2 .8M506.9 161.2l1.2-.7 1.6-.2 1.6 .4 1 .7a1.49 1.49 0 0 1-1.4 2.2l-1.2 .2-1.2-.1-1.1-.4-.7-.6a1.12 1.12 0 0 1 .2-1.5zM518.1 169.3l1.1-.7 1.5-.3 1.6 .3 1.2 .7M518.2 167.7l1.2-.6 1.6-.2 1.6 .3 1 .7a1.49 1.49 0 0 1-1.4 2.2l-1.2 .2-1.2-.1-1.1-.4-.7-.5a1.12 1.12 0 0 1 .2-1.6zM529.4 175.8l1.2-.7 1.5-.2 1.5 .2 1.2 .8M529.6 174.2l1.1-.6 1.6-.2 1.6 .3 1 .8a1.49 1.49 0 0 1-1.4 2.1l-1.2 .2h-1.2l-1-.4-.7-.6a1.12 1.12 0 0 1 .2-1.6zM110.5 219.6v7.8M158.5 219.6v7.8"/>
<path d="M206.5 219.6v7.8M110.5 229.7v2.2M110.5 234.2v7.8M158.5 229.7v2.2M158.5 234.2v7.8M206.5 229.7v2.2M206.5 234.2v7.8M110.5 244.2v2.3M110.5 248.8v7.8M158.5 244.2v2.3M158.5 248.8v7.8M206.5 244.2v2.3"/>
<path d="M206.5 248.8v7.8"/>
<circle cx="102.5" cy="84.9" r="3"/>
<circle cx="118.5" cy="84.9" r="3"/>
<circle cx="134.5" cy="84.9" r="3"/>
<circle cx="150.5" cy="84.9" r="3"/>
<circle cx="166.5" cy="84.9" r="3"/>
<circle cx="182.5" cy="84.9" r="3"/>
<circle cx="198.5" cy="84.9" r="3"/>
<circle cx="214.5" cy="84.9" r="3"/>
<circle cx="230.5" cy="84.9" r="3"/>
</g>
<!-- layer: NOTE -->
<path d="M292.1 259.3h120" fill="none" stroke="#000" stroke-width=".27"/>
<text font-size="7.8" x="472.3" y="400.6">A2</text>
<text font-size="6.5" x="293.6" y="258.8">2106091-1 SHOWN IN POCKET TAPE</text>
<text font-size="6.1" x="169.2" y="274.2">Z-Z</text>
<g font-size="5.2">
<text x="419" y="23.3">-</text>
<text x="431.7" y="23.3">-</text>
<text x="126.9" y="42.4">2.00 REF</text>
<text x="133.5" y="60">4.00 REF</text>
<text x="133.5" y="67">TYP</text>
<text x="269.5" y="67">1.75 REF</text>
<text x="268.8" y="113">11.50 REF</text>
<text x="294.7" y="128.8">24.00 REF</text>
<text x="168" y="205">12.00 REF</text>
<text x="168" y="212">TYP</text>
<text x="403.3" y="219.4">SCALE</text>
<text x="425.6" y="219.4">4:1</text>
<text x="140.4" y="274.2">SECTION</text>
<text x="145" y="283.1">SCALE</text>
<text x="167.3" y="283.1">4:1</text>
<text x="522.6" y="407.9">10:1</text>
<text x="570.9" y="407.5">A2</text>
</g>
<g font-size="4.6">
<text x="481.9" y="376.7">ASSEMBLY, THRU BOARD INVERTED</text>
<text x="504.3" y="381.7">SMT CONNECTOR</text>
<text x="521.1" y="386.7">-</text>
<text x="483.1" y="399.9">00779</text>
<text x="508.2" y="399.3">2106091</text>
<text x="567.8" y="399.3">-</text>
</g>
<g font-size="4.1">
<text x="67.5" y="8.7">4</text>
<text x="207.2" y="8.7">3</text>
<text x="382.1" y="8.7">2</text>
<text x="521.8" y="8.7">1</text>
<text x="585.3" y="56.3">D</text>
<text x="4" y="60.3">D</text>
<text x="4" y="152.5">C</text>
<text x="585.3" y="152.5">C</text>
<text x="4" y="260.4">B</text>
<text x="585.3" y="263.6">B</text>
<text x="4" y="368.4">A</text>
<text x="585.3" y="368.4">A</text>
</g>
<g font-size="3.9">
<text x="449.8" y="30.5">-</text>
<text x="366.5" y="376.3">mm</text>
<text x="434.1" y="384.8">108-2376</text>
<text x="434.1" y="394">114-13245</text>
<text x="452.6" y="399.8">-</text>
<text x="424.4" y="404.4">-</text>
<text x="548.1" y="407.4">3</text>
<text x="558.4" y="407.4">3</text>
</g>
<g font-size="3.6">
<text x="431.4" y="363.4">C.DAILY</text>
<text x="450.4" y="360.4">14MAR2008</text>
<text x="431.4" y="369.7">M.MOSTOLLER</text>
<text x="450.4" y="366.7">14MAR2008</text>
<text x="431.4" y="376.1">-</text>
<text x="468" y="373.1">-</text>
</g>
<g font-size="3.3">
<text x="460.8" y="30.2">SEE SHEET 1</text>
<text x="563.3" y="30.5">-</text>
<text x="573.3" y="30.5">-</text>
<text x="532.4" y="365.1">TE Connectivity</text>
<text x="429" y="406.1">CUSTOMER DRAWING</text>
</g>
<g font-size="2.9">
<text x="491" y="16.8">REVISIONS</text>
<text x="21.7" y="21.8">C</text>
</g>
<g font-size="2.6">
<text x="550.3" y="30.3">-</text>
<text x="408.3" y="379.8">-</text>
<text x="408.3" y="382.9">0.2</text>
<text x="408.3" y="385.8">0.13</text>
<text x="408.3" y="388.8">-</text>
<text x="408.3" y="391.8">-</text>
</g>
<g font-size="2.5">
<text x="354.3" y="361.1">THIS</text>
<text x="363.6" y="361.1">DRAWING</text>
<text x="378.4" y="361.1">IS</text>
<text x="384" y="361.1">A</text>
<text x="387.7" y="361.1">CONTROLLED</text>
<text x="408.1" y="361.1">DOCUMENT.</text>
</g>
<g font-size="2.2">
<text x="390.2" y="379.7">0</text>
<text x="390.2" y="382.6">1</text>
<text x="393.3" y="379.7">PLC</text>
<text x="393.3" y="382.6">PLC</text>
<text x="390.2" y="385.6">2</text>
<text x="390.2" y="388.6">3</text>
<text x="393.3" y="385.6">PLC</text>
<text x="393.3" y="388.6">PLC</text>
<text x="390.2" y="391.6">4</text>
<text x="390.2" y="394.6">ANGLES</text>
<text x="393.3" y="391.6">PLC</text>
</g>
<g font-size="2">
<text x="16.7" y="15.5">THIS</text>
<text x="23.8" y="15.5">DRAWING</text>
<text x="35" y="15.5">IS</text>
<text x="39.2" y="15.5">UNPUBLISHED.</text>
<text x="93.9" y="15.5">RELEASED</text>
<text x="106.6" y="15.5">FOR</text>
<text x="112.2" y="15.5">PUBLICATION</text>
<text x="158.9" y="15.5">20</text>
<text x="416.5" y="16">LOC</text>
<text x="429.2" y="16">DIST</text>
<text x="27.3" y="21.4">COPYRIGHT 20</text>
<text x="56.3" y="21.4">BY -</text>
<text x="108.8" y="20.3">ALL</text>
<text x="114.4" y="20.3">RIGHTS</text>
<text x="124.3" y="20.3">RESERVED.</text>
<text x="443.5" y="22.9">P</text>
<text x="450.4" y="22.9">LTR</text>
<text x="492.6" y="22.9">DESCRIPTION</text>
<text x="549" y="22.9">DATE</text>
<text x="563.2" y="22.9">DWN</text>
<text x="572.5" y="22.9">APVD</text>
<text x="429.2" y="359.8">DWN</text>
<text x="362.5" y="370.8">DIMENSIONS:</text>
<text x="397" y="370.7">TOLERANCES</text>
<text x="412.5" y="370.7">UNLESS</text>
<text x="429.2" y="366.1">CHK</text>
<text x="394.8" y="372.8">OTHERWISE</text>
<text x="408.9" y="372.8">SPECIFIED:</text>
<text x="429.2" y="372.5">APVD</text>
<text x="473.2" y="372.5">NAME</text>
<text x="429.2" y="378.8">PRODUCT</text>
<text x="440.4" y="378.8">SPEC</text>
<text x="429.2" y="388.1">APPLICATION</text>
<text x="446" y="388.1">SPEC</text>
<text x="474.4" y="391.5">SIZE</text>
<text x="484.4" y="391.5">CAGE</text>
<text x="491.5" y="391.5">CODE</text>
<text x="500.1" y="391.5">DRAWING</text>
<text x="511.4" y="391.5">NO</text>
<text x="560.6" y="391.5">RESTRICTED</text>
<text x="576.1" y="391.5">TO</text>
<text x="351.7" y="397.2">MATERIAL</text>
<text x="390.6" y="397.2">FINISH</text>
<text x="429.2" y="397.4">WEIGHT</text>
<text x="516" y="404.2">SCALE</text>
<text x="537.2" y="404.2">SHEET</text>
<text x="554.7" y="404.4">OF</text>
<text x="566.6" y="404.2">REV</text>
<text x="12.5" y="411.6">1471-9</text>
<text x="22.4" y="411.6">(3/11)</text>
</g>
</svg>
